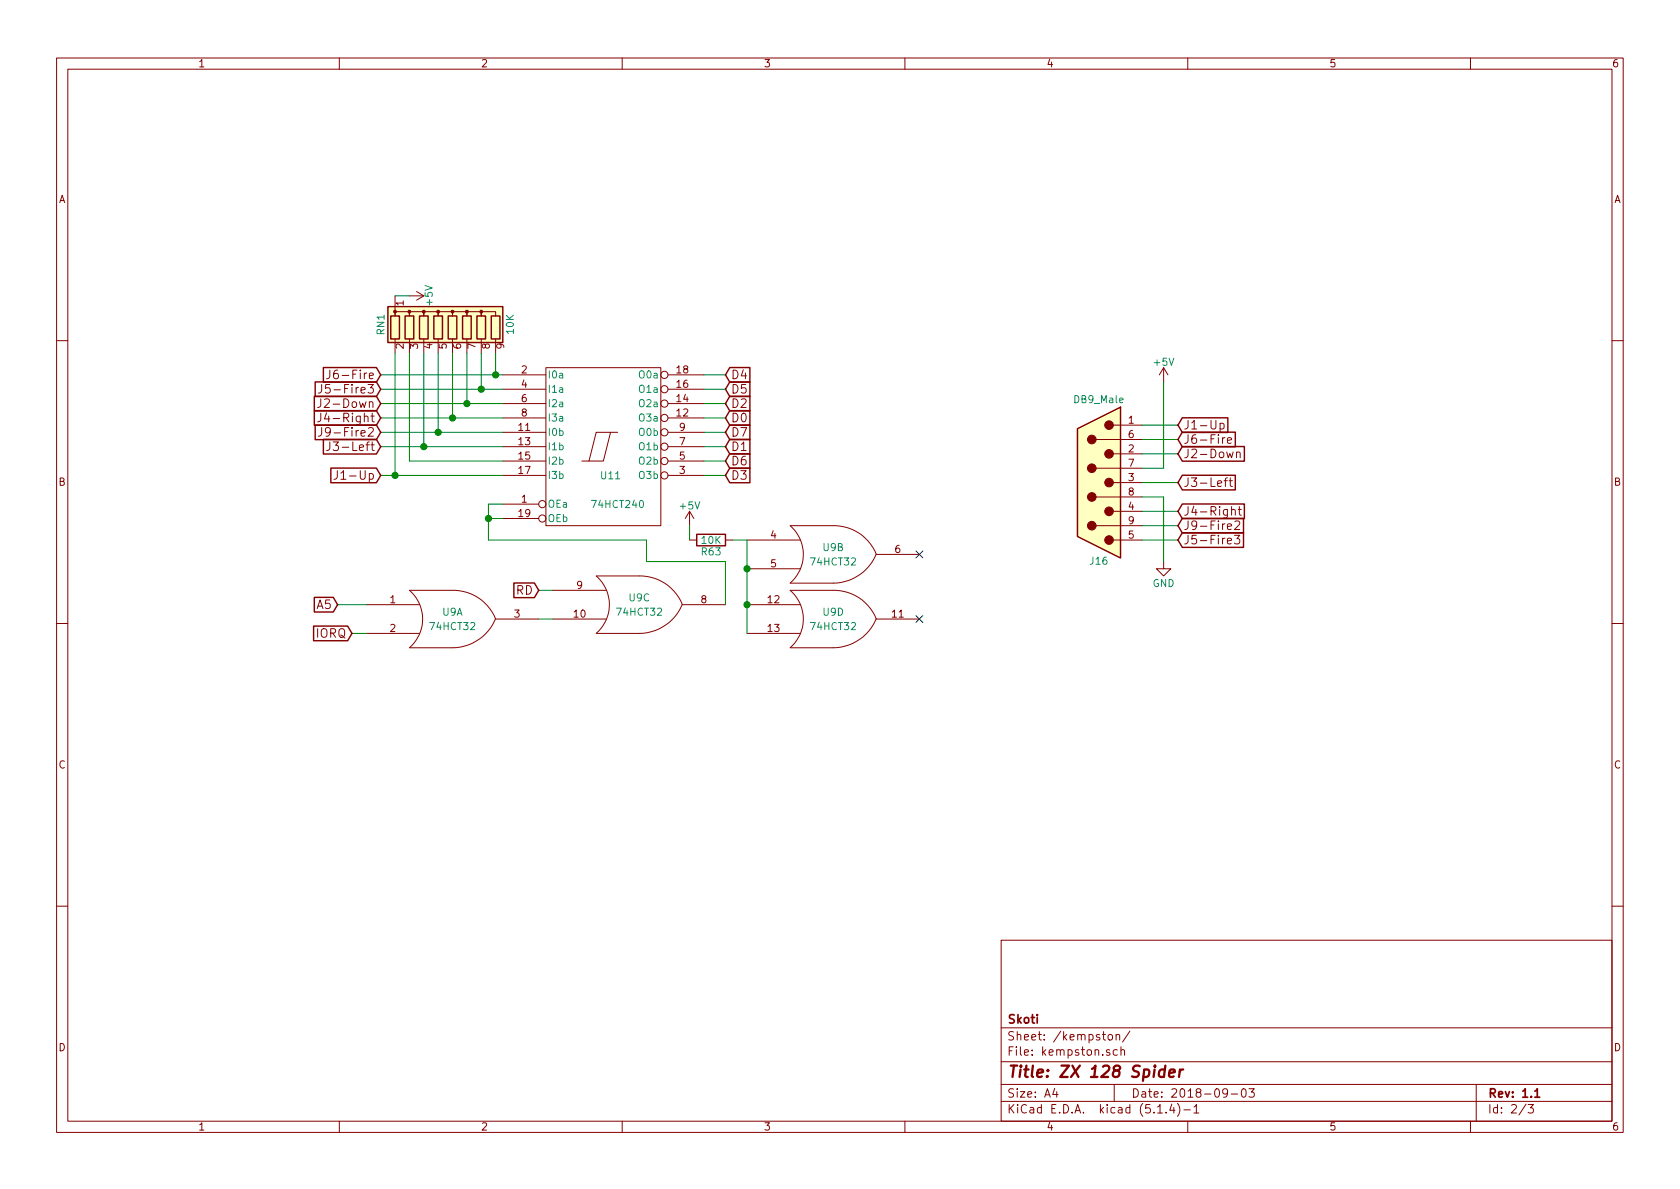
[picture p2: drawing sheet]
<svg xmlns="http://www.w3.org/2000/svg" width="297mm" height="210mm" viewBox="0 0 297 210" stroke-linecap="round" stroke-linejoin="round" font-family="sans-serif">
<g fill="none" stroke="#840000" stroke-width=".18">
<path d="M10 10.3h277v189.9h-277zM12 12.2h273v186.1h-273zM60 10.3v1.9M110 10.3v1.9M160 10.3v1.9M210 10.3v1.9M260 10.3v1.9M69.8 52.3v3.6v-.8h2.6v.8v-.8h2.5v.8v-.8h2.6v.8v-.8h2.5v.8v-.8h2.5v.8v-.8h2.6v.8v-.8h2.5v.8M69.8 59.9v2.6M72.4 59.9v2.6M72.4 52.3h2.5M73.7 51.6l1.2 .7"/>
<path d="M74.9 59.9v2.6M74.9 52.3l-1.2 .8M77.5 59.9v2.6M80 59.9v2.6M82.5 59.9v2.6M85.1 59.9v2.6M87.6 59.9v2.6M10 60.2h2M56.7 70.5v1.1a.47 .47 0 0 1-.5 .5M56.7 73.1v1.1a.47 .47 0 0 1-.5 .4M56.9 75.6v1.1a.51 .51 0 0 1-.6 .4M56.9 68v1.1a.51 .51 0 0 1-.6 .4"/>
<path d="M58.3 78.2v1a.48 .48 0 0 1-.6 .5M58.3 65.5v1a.48 .48 0 0 1-.6 .5M58.3 68h-.7l-.1 .7 .2-.1h.5l.2 .3-.1 .5-.2 .1h-.4l-.2-.1M58.4 76.2l-.3 .3h-.4l-.2-.3 .2-.5 .4-.1 .2 .1a1.06 1.06 0 0 1-.3 1.4h-.3M88.9 76.4h7.6M88.9 73.9h7.6M88.9 79h7.6M88.9 71.4h7.6M88.9 68.8h7.6M88.9 66.3h7.6M96.5 65h20.3v28h-20.3zM107.9 76.4l-1.2 5.1h-2.6"/>
<path d="M109.2 76.4h-3.8l-1.3 5.1h-1.2M118.1 76.4h6.4M118.1 73.9h6.4M118.1 79h6.4M118.1 71.4h6.4M118.1 68.8h6.4M118.1 66.3h6.4M193.8 77.7h8.1M196.8 75.2h5.1M205.7 65l-.7 1.3M205.7 65v2.6M205.7 65l.8 1.3"/>
<path d="M215.7 74.9l.5-.1 .2 .2v.7a.48 .48 0 0 1-.7 .1M215.7 74.8v1.6M216.6 77.4l-.4 .3M217 77.9l.8-.2-.1-.2-.5-.1-.2 .2 .1 .7h.6M218.6 79.9v1M285 60.2h2M59.6 83.2v1.1a.51 .51 0 0 1-.5 .5M88.9 89.1h6.3M88.9 81.5h7.6M88.9 84.1h7.6M88.9 91.7h6.3M118.1 81.5h6.4"/>
<path d="M118.1 84.1h6.4M121.9 95.5h1.3M121.9 90.4l-.7 1.3M121.9 90.4v2.6M121.9 90.4l.8 1.3M128.3 95.5h1.2M132.1 95.5h9.4M139.7 93h7.6a8 8 0 0 1 7.6 5h7.7M139.7 93a6.7 6.7 0 0 1 0 10.1M154.9 98a8.3 8.3 0 0 1-7.6 5.1h-7.6M193.8 82.8h8.1M193.8 87.9h8.1"/>
<path d="M193.8 93h8.1M196.8 80.3h5.1M196.8 85.3h5.1M196.8 90.4h5.1M196.8 95.5h5.1M205.7 99.3v1.3h1.3l-1.3 1.2-1.2-1.2h1.2M216.4 85h.6M217 93.1l.8-.1-.1-.3-.5-.1-.2 .2 .1 .8h.6M217 95.7l.8-.2-.1-.3h-.5l-.2 .2 .1 .7h.6M217 84.5l-.3 .2v1.3M217.3 85h.6M217.5 84.5v1.3l.1 .1 .3 .1"/>
<path d="M217.8 90.2l.2-.1 .3 .1 .1 .9M218.3 94.7h.9l-.5 .5 .4 .2v.6l-.2 .2h-.4l-.2-.2M218.3 92.2l.6-.1 .2 .1 .1 .4-.9 1h.9M218.6 80.1l.1-.1a.37 .37 0 0 1 .6 .1v.8M218.9 90.1h.6M219.1 89.6v1.3l.4 .2M10 110.3h2M64.8 112h9.4M64.8 106.9h9.4M80 104.4h-7.6a6.7 6.7 0 0 1 0 10.1h7.6a8.3 8.3 0 0 0 7.6-5.1M80 104.4a8 8 0 0 1 7.6 5.1h7.6M97.8 109.5h9.4"/>
<path d="M97.8 104.4h9.4M105.4 101.8h7.6M105.4 101.9a6.7 6.7 0 0 1 0 10.1M113.1 101.8a8 8 0 0 1 7.5 5.1h7.7M120.6 106.9a8.3 8.3 0 0 1-7.6 5.1h-7.6M132.1 112h9.4M132.1 106.9h9.4M132.1 100.6h9.4M139.7 104.4h7.6a8 8 0 0 1 7.6 5.1h7.7M139.7 104.4a6.7 6.7 0 0 1 0 10.1M154.9 109.4a8.3 8.3 0 0 1-7.6 5.1h-7.6M285 110.3h2"/>
<path d="M10 160.2h2M177 166.3h108v32h-108zM285 160.2h2M60 198.3v1.9M110 198.3v1.9M160 198.3v1.9M177 194.8h108M177 191.8h108M177 187.8h108M177 181.8h108M186.5 192.5l-.4 1h1M186.8 193v1"/>
<path d="M196 183.1l.2-.2 .4 .2v.7l-.2 .1-.4-.1zM196.2 185.7l-.4-.1-.2 .2 .1 .2 .5 .2v.3h-.6M197 191.8v3M197.3 183.1l.3-.2 .3 .1 .1 .9M197.3 182.9v1M197.6 185.7l-.5-.1-.3 .3 .1 .6 .2 .1 .5-.1M198.2 185.7l.2-.1 .4 .1v.9M198.2 185.1v1.5M199.8 182.3l-1.3 2M204.7 196.8h.8M206.2 196.7v.1M207.2 195.2l-.4 1.1h.9"/>
<path d="M207.5 195.8v1M208.2 195.1a1.71 1.71 0 0 1 0 2.3M209.3 196.3h1.2M210 198.3v1.9M211.1 195.8l.4-.5v1.5M211.1 196.8h.9M217 193.2l-.1 .2a.48 .48 0 0 1-.6-.1v-.6a.48 .48 0 0 1 .6-.1l.1 .1a1.19 1.19 0 0 1-.2 1.2l-.5 .1M217.7 193.5h1.1M219.6 192.7l.4-.2a.94 .94 0 0 1 0 1.5 .82 .82 0 0 1-.4-1.3zM220.8 192.5h1l-.5 .6 .4 .1v.7l-.2 .1-.7-.1M260 198.3v1.9M261 191.8v6.5"/>
<path d="M269.8 195.2l-1.2 2M270.2 195.3h.9l-.5 .6 .4 .1v.7l-.2 .1-.6-.1"/>
<circle cx="117.5" cy="79" r=".63"/>
<circle cx="117.5" cy="68.8" r=".63"/>
<circle cx="117.5" cy="76.4" r=".63"/>
<circle cx="117.5" cy="71.4" r=".63"/>
<circle cx="117.5" cy="66.3" r=".63"/>
<circle cx="117.5" cy="73.9" r=".63"/>
<circle cx="95.9" cy="89.1" r=".63"/>
<circle cx="95.9" cy="91.7" r=".63"/>
<circle cx="117.5" cy="81.5" r=".63"/>
<circle cx="117.5" cy="84.1" r=".63"/>
</g>
<path d="M271.4 193l.4-.5v1.5M271.4 194h.8" fill="none" stroke="#840000" stroke-width=".3"/>
<path d="M205.9 189.2a.68 .68 0 0 0-.9 .3l-.1 .6 .1 .2 .2 .1 .6-.1M206 188.4l-.2 2M206.7 189.8l1-.2v-.4l-.6-.1-.3 .3v.9l.1 .1 .6-.1M208.6 189.1l-.1 1.3M209.2 189.1a.54 .54 0 0 0-.6 .4" fill="none" stroke="#840000" stroke-width=".41"/>
<g fill="#ffffc2" stroke="#ffffc2" stroke-width=".18">
<path d="M190.5 75.8l7.6-3.8v26.7l-7.6-3.8z"/>
<path d="M68.6 54.2h20.3v6.4h-20.3z"/>
</g>
<g fill="none" stroke="#840000" stroke-width=".25">
<path d="M68.6 54.2h20.3v6.4h-20.3zM69.1 55.9h1.5v4h-1.5zM71.6 55.9h1.6v4h-1.6zM74.2 55.9h1.5v4h-1.5zM76.7 55.9h1.5v4h-1.5zM79.2 55.9h1.6v4h-1.6zM81.8 55.9h1.5v4h-1.5zM84.3 55.9h1.6v4h-1.6zM86.9 55.9h1.5v4h-1.5zM55.6 70.1h10.9l.8 1.3-.8 1.3h-10.9zM55.6 72.6h10.9l.8 1.3-.8 1.3h-10.9zM55.7 75.2h10.8l.8 1.2-.8 1.3h-10.8z"/>
<path d="M55.7 67.5h10.8l.8 1.3-.8 1.3h-10.8zM57.2 77.7h9.3l.8 1.3-.8 1.3h-9.3zM57.2 65h9.3l.8 1.3-.8 1.3h-9.3zM129 65h3.6v2.6h-3.6l-.7-1.3zM129 67.5h3.6v2.6h-3.6l-.7-1.3zM129 70.1h3.6v2.6h-3.6l-.7-1.3zM129 72.6h3.6v2.6h-3.6l-.7-1.3zM129 75.2h3.6v2.5h-3.6l-.7-1.3zM129 77.7h3.6v2.6h-3.6l-.7-1.3zM190.5 75.8l7.6-3.8v26.7l-7.6-3.8zM209 79h11v2.6h-11l-.7-1.3zM209 76.4h9.4v2.6h-9.4l-.7-1.3z"/>
<path d="M209 73.9h8.1v2.6h-8.1l-.7-1.3zM58.5 82.8h8l.8 1.3-.8 1.3h-8zM123.2 94.5h5.1v2h-5.1zM129 80.2h3.6v2.6h-3.6l-.7-1.3zM129 82.8h3.6v2.6h-3.6l-.7-1.3zM209 91.7h10.9v2.6h-10.9l-.7-1.3zM209 94.2h10.9v2.6h-10.9l-.7-1.3zM209 89.1h11v2.6h-11l-.7-1.3zM209 84h9.4v2.6h-9.4l-.7-1.3zM55.4 110.7h6.1l.7 1.3-.7 1.3h-6.1zM55.6 105.6h3.3l.8 1.3-.8 1.3h-3.3zM90.9 103.1h3.6l.7 1.3-.7 1.3h-3.6z"/>
</g>
<g fill="#840000" stroke="#840000" stroke-width=".18">
<circle cx="196.1" cy="75.2" r=".76"/>
<circle cx="196.1" cy="80.3" r=".76"/>
<circle cx="196.1" cy="85.3" r=".76"/>
<circle cx="196.1" cy="90.4" r=".76"/>
<circle cx="196.1" cy="95.5" r=".76"/>
<circle cx="193" cy="77.7" r=".76"/>
<circle cx="193" cy="82.8" r=".76"/>
<circle cx="193" cy="87.9" r=".76"/>
<circle cx="193" cy="93" r=".76"/>
<circle cx="69.8" cy="55.1" r=".25"/>
<circle cx="72.4" cy="55.1" r=".25"/>
<circle cx="74.9" cy="55.1" r=".25"/>
<circle cx="77.5" cy="55.1" r=".25"/>
<circle cx="80" cy="55.1" r=".25"/>
<circle cx="82.5" cy="55.1" r=".25"/>
<circle cx="85.1" cy="55.1" r=".25"/>
</g>
<g fill="none" stroke="#008400" stroke-width=".18">
<path d="M69.8 52.3h2.6M67.3 73.9h21.6M67.3 79h21.6M67.3 76.4h21.6M67.3 68.8h21.6M67.3 66.3h21.6M67.3 71.4h21.6M69.8 62.5v21.6M72.4 62.5v19h16.5M74.9 62.5v16.5M77.5 62.5v13.9M80 62.5v11.4"/>
<path d="M82.5 62.5v8.9M85.1 62.5v6.3M87.6 62.5v3.8M124.5 73.9h3.8M124.5 79h3.8M124.5 76.4h3.8M124.5 68.8h3.8M124.5 66.3h3.8M124.5 71.4h3.8M201.9 77.7h6.4M201.9 75.2h6.4M205.7 67.6v15.2h-3.8"/>
<path d="M67.3 84.1h21.6M86.4 91.7h2.5M88.9 89.1h-2.5v6.4h27.9v3.8h14v7.6M121.9 93v2.5M124.5 81.5h3.8M124.5 84.1h3.8M129.5 95.5h2.6v16.5M201.9 95.5h6.4M201.9 93h6.4M201.9 87.9h3.8v11.4M201.9 90.4h6.4M201.9 85.3h6.4"/>
<path d="M201.9 80.3h6.4M59.7 106.9h5.1M62.2 112h2.6M95.2 109.5h2.6M95.2 104.4h2.6"/>
</g>
<g fill="#008400" stroke="#008400" stroke-width=".25">
<circle cx="77.5" cy="76.4" r=".51"/>
<circle cx="69.9" cy="84.1" r=".51"/>
<circle cx="74.9" cy="79" r=".51"/>
<circle cx="132.1" cy="106.9" r=".51"/>
<circle cx="132.1" cy="100.6" r=".51"/>
<circle cx="87.6" cy="66.3" r=".51"/>
<circle cx="85.1" cy="68.8" r=".51"/>
<circle cx="86.4" cy="91.7" r=".51"/>
<circle cx="80" cy="73.9" r=".51"/>
<circle cx="82.6" cy="71.4" r=".51"/>
</g>
<path d="M162 97.4l1.2 1.2M163.2 97.4l-1.2 1.2M162 108.9l1.2 1.2M163.2 108.9l-1.2 1.2" fill="none" stroke="#000084" stroke-width=".18"/>
<text font-size="2.8" fill="#840000" x="178" y="190.5">Title: ZX 128 Spider</text>
<g font-size="2.1" fill="#840000">
<text x="58.3" y="69.6">J5-Fire3</text>
<text x="59.4" y="67.1">J6-Fire</text>
<text x="129.2" y="67.1">D4</text>
<text x="129.2" y="69.6">D5</text>
<text x="57.6" y="72.1">J2-Down</text>
<text x="57.9" y="74.7">J4-Right</text>
<text x="58.3" y="77.2">J9-Fire2</text>
<text x="129.2" y="72.1">D2</text>
<text x="129.2" y="74.7">D0</text>
<text x="129.2" y="77.2">D7</text>
<text x="209.2" y="75.9">J1-Up</text>
<text x="59.4" y="79.8">J3-Left</text>
<text x="129.2" y="82.3">D6</text>
<text x="129.2" y="79.8">D1</text>
<text x="209.2" y="81">J2-Down</text>
<text x="209.2" y="78.5">J6-Fire</text>
<text x="60.5" y="84.8">J1-Up</text>
<text x="129.2" y="84.8">D3</text>
<text x="209.2" y="86.1">J3-Left</text>
<text x="209.2" y="93.7">J9-Fire2</text>
<text x="209.2" y="91.2">J4-Right</text>
<text x="209.2" y="96.3">J5-Fire3</text>
<text x="56.1" y="107.7">A5</text>
<text x="91.3" y="105.2">RD</text>
<text x="55.9" y="112.8">IORQ</text>
<text x="178" y="184">Sheet: /kempston/</text>
<text x="178" y="181">Skoti</text>
<text x="178" y="186.7">File: kempston.sch</text>
<text x="178" y="196.9">KiCad E.D.A. kicad (5.1.4)-1</text>
<text x="178" y="194.1">Size: A4</text>
<text x="200" y="194.1">Date: 2018-09-03</text>
<text x="263" y="194.1">Rev: 1.1</text>
<text x="263" y="196.9">Id: 2/3</text>
</g>
<g font-size="1.8" fill="#840000">
<text x="35" y="11.9">1</text>
<text x="85" y="11.9">2</text>
<text x="135" y="11.9">3</text>
<text x="185" y="11.9">4</text>
<text x="235" y="11.9">5</text>
<text x="285" y="11.9">6</text>
<text x="10.4" y="35.9">A</text>
<text x="285.4" y="35.9">A</text>
<text x="71.4" y="54.1" transform="rotate(-90 71.4 54.1)">1</text>
<text x="71.4" y="61.7" transform="rotate(-90 71.4 61.7)">2</text>
<text x="73.9" y="61.7" transform="rotate(-90 73.9 61.7)">3</text>
<text x="76.5" y="61.7" transform="rotate(-90 76.5 61.7)">4</text>
<text x="79" y="61.7" transform="rotate(-90 79 61.7)">5</text>
<text x="81.5" y="61.7" transform="rotate(-90 81.5 61.7)">6</text>
<text x="84.1" y="61.7" transform="rotate(-90 84.1 61.7)">7</text>
<text x="86.6" y="61.7" transform="rotate(-90 86.6 61.7)">8</text>
<text x="89.2" y="61.7" transform="rotate(-90 89.2 61.7)">9</text>
<text x="92.2" y="66">2</text>
<text x="92.2" y="68.6">4</text>
<text x="92.2" y="71.1">6</text>
<text x="119.7" y="71.1">14</text>
<text x="119.7" y="68.6">16</text>
<text x="119.7" y="66">18</text>
<text x="91.7" y="76.2">11</text>
<text x="92.2" y="73.7">8</text>
<text x="119.7" y="73.7">12</text>
<text x="120.2" y="76.2">9</text>
<text x="199.5" y="74.9">1</text>
<text x="199.5" y="77.5">6</text>
<text x="91.7" y="78.7">13</text>
<text x="91.7" y="81.3">15</text>
<text x="91.7" y="83.8">17</text>
<text x="120.2" y="83.8">3</text>
<text x="120.2" y="81.3">5</text>
<text x="120.2" y="78.7">7</text>
<text x="199.5" y="80">2</text>
<text x="199.5" y="82.5">7</text>
<text x="10.4" y="85.9">B</text>
<text x="92.2" y="88.9">1</text>
<text x="199.5" y="85.1">3</text>
<text x="199.5" y="87.6">8</text>
<text x="285.4" y="85.9">B</text>
<text x="91.7" y="91.4">19</text>
<text x="136.3" y="95.2">4</text>
<text x="199.5" y="90.2">4</text>
<text x="199.5" y="95.2">5</text>
<text x="199.5" y="92.7">9</text>
<text x="136.3" y="100.3">5</text>
<text x="158.3" y="97.8">6</text>
<text x="69" y="106.7">1</text>
<text x="102" y="104.1">9</text>
<text x="124" y="106.7">8</text>
<text x="135.8" y="106.7">12</text>
<text x="69" y="111.8">2</text>
<text x="91" y="109.2">3</text>
<text x="101.5" y="109.2">10</text>
<text x="135.8" y="111.8">13</text>
<text x="157.8" y="109.2">11</text>
<text x="10.4" y="135.9">C</text>
<text x="285.4" y="135.9">C</text>
<text x="10.4" y="185.9">D</text>
<text x="285.4" y="185.9">D</text>
<text x="35" y="199.9">1</text>
<text x="85" y="199.9">2</text>
<text x="135" y="199.9">3</text>
<text x="185" y="199.9">4</text>
<text x="235" y="199.9">5</text>
<text x="285" y="199.9">6</text>
</g>
<g font-size="1.8" fill="#008484">
<text x="76.5" y="53.9" transform="rotate(-90 76.5 53.9)">+5V</text>
<text x="68" y="59.2" transform="rotate(-90 68 59.2)">RN1</text>
<text x="90.9" y="59" transform="rotate(-90 90.9 59)">10K</text>
<text x="204.1" y="64.7">+5V</text>
<text x="96.8" y="66.9">I0a</text>
<text x="96.8" y="69.5">I1a</text>
<text x="113.2" y="69.5">O1a</text>
<text x="113.2" y="66.9">O0a</text>
<text x="190.1" y="71.3">DB9_Male</text>
<text x="96.8" y="77.1">I0b</text>
<text x="96.8" y="72">I2a</text>
<text x="96.8" y="74.5">I3a</text>
<text x="113.2" y="77.1">O0b</text>
<text x="113.2" y="74.5">O3a</text>
<text x="113.2" y="72">O2a</text>
<text x="96.8" y="79.6">I1b</text>
<text x="96.8" y="82.2">I2b</text>
<text x="113.2" y="82.2">O2b</text>
<text x="113.2" y="79.6">O1b</text>
<text x="96.8" y="89.8">OEa</text>
<text x="96.8" y="84.7">I3b</text>
<text x="105" y="89.8">74HCT240</text>
<text x="106.3" y="84.8">U11</text>
<text x="113.2" y="84.7">O3b</text>
<text x="96.8" y="92.3">OEb</text>
<text x="120.3" y="90.1">+5V</text>
<text x="124.1" y="98.2">R63</text>
<text x="124.1" y="96.2">10K</text>
<text x="143.5" y="100">74HCT32</text>
<text x="145.6" y="97.5">U9B</text>
<text x="192.8" y="99.9">J16</text>
<text x="111.3" y="106.3">U9C</text>
<text x="203.8" y="103.8">GND</text>
<text x="76.2" y="111.4">74HCT32</text>
<text x="78.3" y="108.9">U9A</text>
<text x="109.2" y="108.9">74HCT32</text>
<text x="143.5" y="111.4">74HCT32</text>
<text x="145.6" y="108.9">U9D</text>
</g>
</svg>
